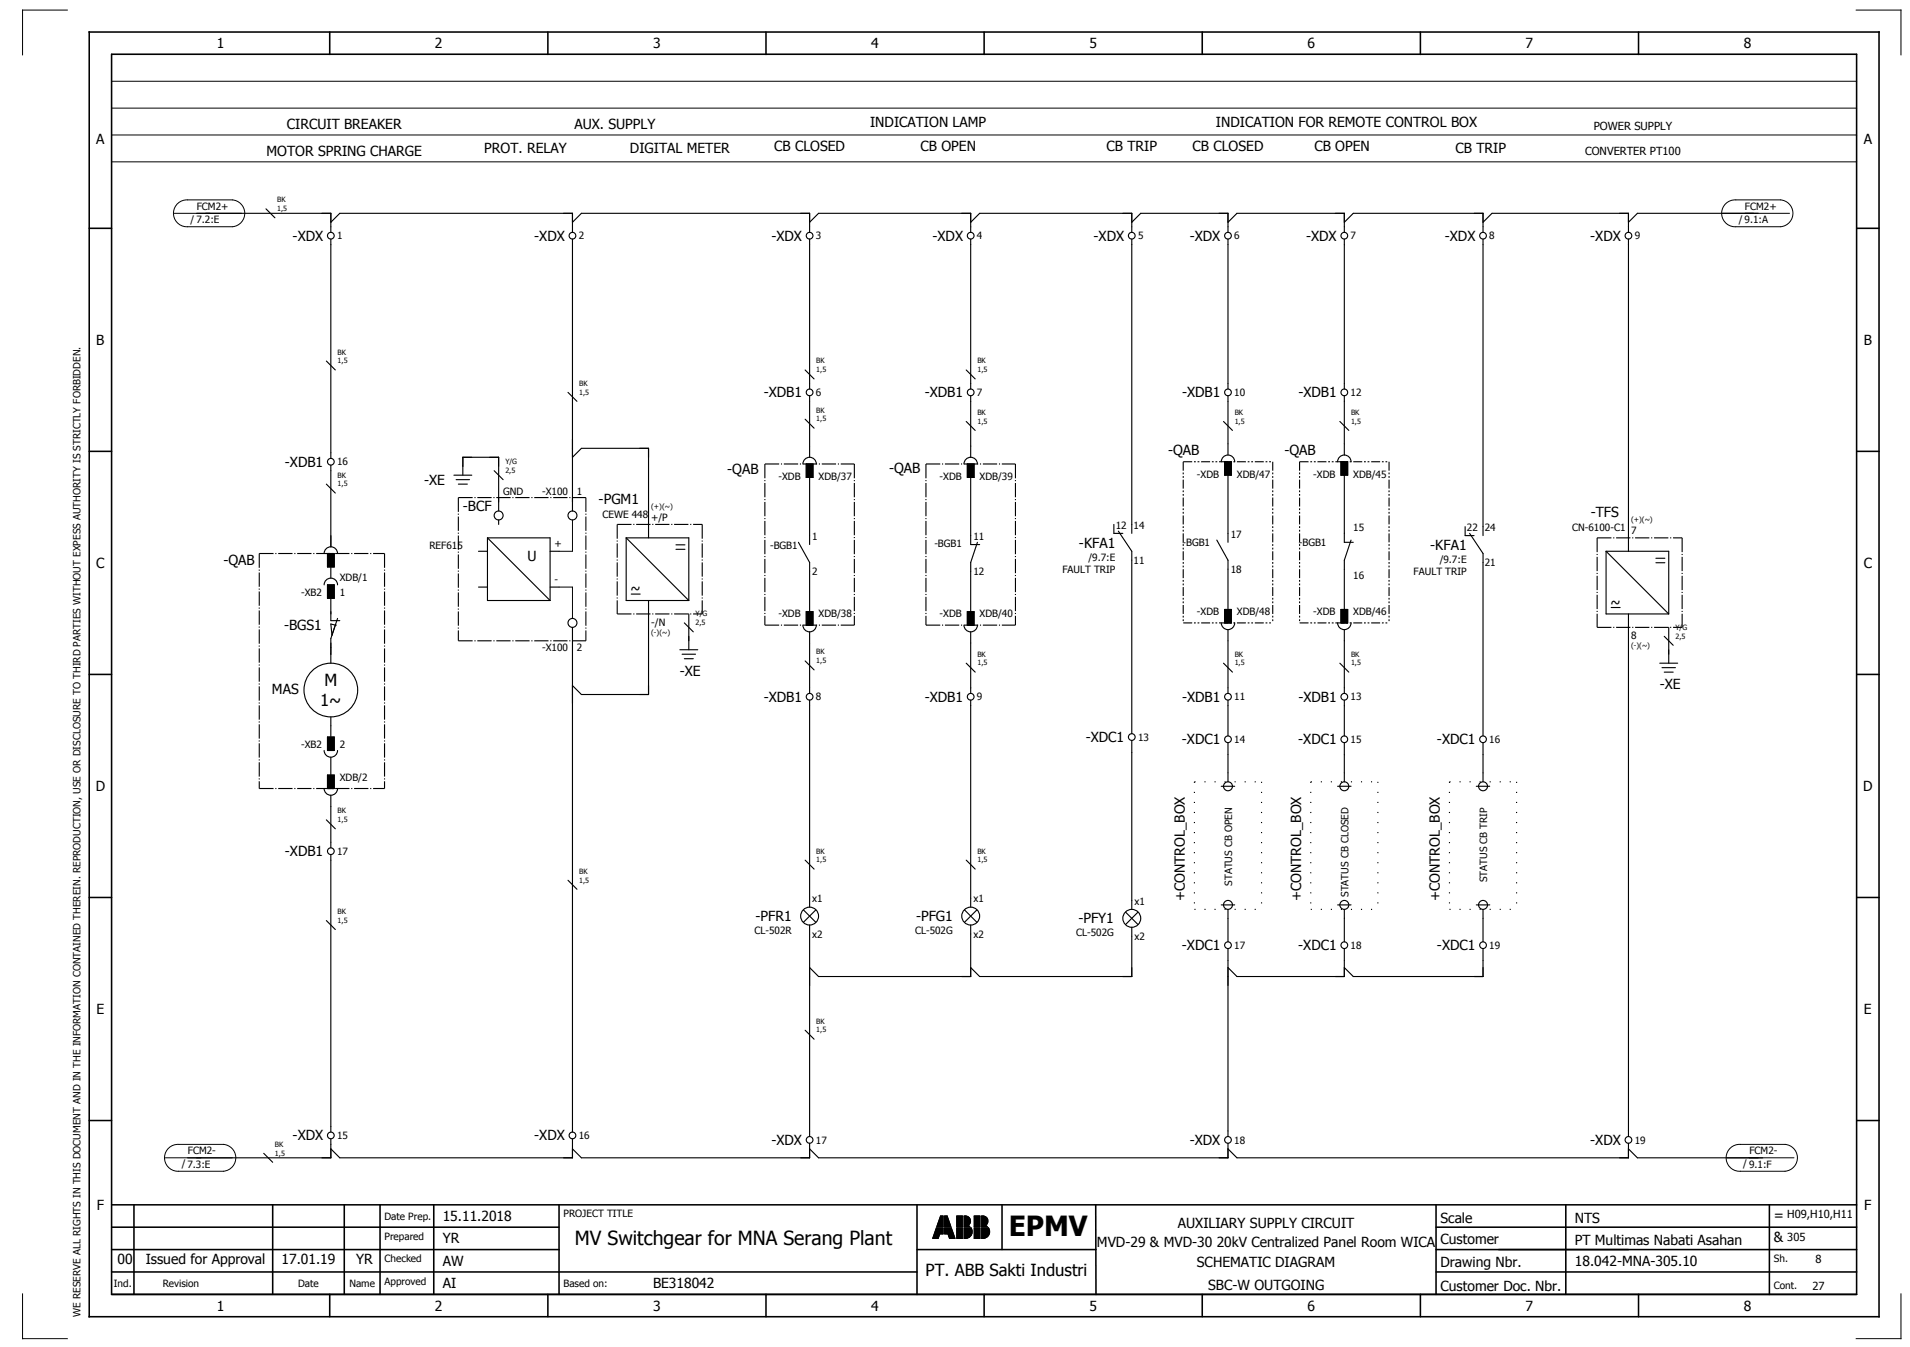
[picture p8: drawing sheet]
<svg xmlns="http://www.w3.org/2000/svg" width="427mm" height="301mm" viewBox="0 0 427 301" stroke-linecap="round" stroke-linejoin="round" font-family="sans-serif">
<g fill="none" stroke="#000" stroke-width=".35">
<path d="M19.9 7.2h400v287h-400zM24.9 12.1h390v277.1h-390zM73.7 7.2v5M122.4 7.2v5M171.2 7.2v5M219.9 7.2v5M268.7 7.2v5M317.4 7.2v5M366.2 7.2v5M19.9 51h5M414.9 51h5M19.9 100.8h5"/>
<path d="M414.9 100.8h5M19.9 150.7h5M414.9 150.7h5M19.9 200.5h5M414.9 200.5h5M19.9 250.3h5M414.9 250.3h5M24.9 279.2h100M24.9 269.2h390M24.9 274.2h100M29.9 269.2v20M60.9 269.2v20"/>
<path d="M76.9 269.2v20M84.9 269.2v20M96.9 269.2v20M124.9 269.2v20M204.9 279.2h40M204.9 269.2v20M223.9 269.2v10M244.9 269.2v20M320.9 279.2h94M320.9 269.2v20M320.9 274.2h94M349.9 269.2v20"/>
<path d="M395.4 269.2v20M24.9 289.2h390M24.9 284.2h180M73.7 289.2v5M122.4 289.2v5M171.2 289.2v5M219.9 289.2v5M268.7 289.2v5M317.4 289.2v5M320.9 284.2h94M366.2 289.2v5"/>
</g>
<g fill="none" stroke="#000" stroke-width=".22">
<path d="M15 2.3h-10v10M24.9 18.2h390M24.9 12.2h390M414.8 2.3h10v10M24.9 24.2h390M24.9 30.2h390M24.9 36.2h390M38.9 47.7h15M39.5 45.6a3 3 0 0 1 2.4-.9h10a3 3 0 0 1 2.8 3 3 3 0 0 1-2.8 3h-10a3 3 0 0 1-2.8-1.7 3 3 0 0 1 .4-3.4zM384.9 47.7h15M385.5 45.6a3 3 0 0 1 2.4-.9h10a3 3 0 0 1 2.8 3 3 3 0 0 1-2.8 3h-10a3 3 0 0 1-2.8-1.7 3 3 0 0 1 .4-3.4zM127.9 116.2v7h-3"/>
<path d="M124.9 131.2h3v7M36.9 258.7h15M37.5 256.6a3 3 0 0 1 2.4-.9h10a3 3 0 0 1 2.8 3 3 3 0 0 1-2.8 3h-10a3 3 0 0 1-2.8-1.7 3 3 0 0 1 .4-3.4zM385.9 258.7h15M386.5 256.6a3 3 0 0 1 2.4-.9h10a3 3 0 0 1 2.8 3 3 3 0 0 1-2.8 3h-10a3 3 0 0 1-2.8-1.7 3 3 0 0 1 .4-3.4zM208.5 276.5v.2M208.6 276.3v.4M208.6 276.1v.6M208.7 275.9v.8M208.8 275.6v1.1M208.9 275.4v1.3M209 275.2v1.5"/>
<path d="M209 275v1.7M209.1 274.7v2M209.2 274.5v2.2M209.3 274.3l-.9 2.4h1.3l.3-1M209.3 274.3h1.5v1.4h-.8M209.3 274.3v2.4M209.4 273.8v.2M209.4 274.3v2.4M209.5 273.6v.4M209.5 274.3v2.4M209.6 273.4v.6M209.6 274.3v2.4"/>
<path d="M209.7 273.2v.8M209.7 274.3v2.4M209.7 273v1M209.7 274.3v2.2M209.8 272.7v1.3M209.8 274.3v2M209.9 272.5v1.5M209.9 274.3v1.8M210 272.3v1.7M210 274.3v1.6M210 272.1v1.9M210 274.3v1.4"/>
<path d="M210.1 271.8v2.2M210.1 274.3v1.4M210.2 271.7h.6v2.3h-1.4zM210.2 271.7v2.3M210.2 274.3v1.4M210.3 271.7v2.3M210.3 274.3v1.4M210.4 271.7v2.3M210.4 274.3v1.4M210.5 271.7v2.3M210.5 274.3v1.4M210.6 271.7v2.3"/>
<path d="M210.6 274.3v1.4M210.7 271.7v2.3M210.7 274.3v1.4M210.8 271.7v2.3M210.8 274.3v1.4M211.1 271.7h.6l.8 2.3h-1.4zM211.1 271.7v2.3M211.1 274.3v1.4M211.2 271.7v2.3M211.2 274.3v1.4M211.3 271.7v2.3M211.3 274.3v1.4"/>
<path d="M211.4 271.7v2.3M211.4 274.3v1.4M211.5 271.7v2.3M211.5 274.3v1.4M211.6 271.7v2.3M211.6 274.3v1.4M211.7 271.7v2.3M211.7 274.3v1.4M211.8 271.9v2.1M211.8 274.3v1.4M211.8 275.7h-.7v-1.4h1.5l.8 2.4M211.8 275.7l.4 1h1.2"/>
<path d="M211.8 272.1v1.9M211.9 272.3v1.7M211.9 274.3v1.6M212 272.5v1.5M212 274.3v1.8M212.1 272.8v1.2M212.1 274.3v2M212.2 273v1M212.2 274.3v2.3M212.2 273.2v.8M212.2 274.3v2.4M212.3 273.4v.6"/>
<path d="M212.3 274.3v2.4M212.4 273.7v.3M212.4 274.3v2.4M212.5 273.9v.1M212.5 274.3v2.4M212.6 274.3v2.4M212.7 274.6v2.1M212.8 274.8v1.9M212.9 275v1.7M212.9 275.2v1.5M213 275.5v1.2M213.1 275.7v1"/>
<path d="M213.2 275.9v.8M213.3 276.1v.6M213.3 276.3v.4M213.4 276.6v.1M213.8 271.7h1.3v2.3h-1.3zM213.8 274.3h1.3v2.4h-1.3zM213.9 271.7v2.3M213.9 274.3v2.4M214 271.7v2.3M214 274.3v2.4M214.1 271.7v2.3M214.1 274.3v2.4"/>
<path d="M214.2 271.7v2.3M214.2 274.3v2.4M214.3 271.7v2.3M214.3 274.3v2.4M214.4 271.7v2.3M214.4 274.3v2.4M214.5 271.7v2.3M214.5 274.3v2.4M214.6 271.7v2.3M214.6 274.3v2.4M214.7 271.7v2.3M214.7 274.3v2.4"/>
<path d="M214.8 271.7v2.3M214.8 274.3v2.4M214.9 271.7v2.3M214.9 274.3v2.4M215 271.7v2.3M215 274.3v2.4M215.4 271.7a1.16 1.16 0 0 1 1.4 .6 1.16 1.16 0 0 1-.5 1.5l.5 .2h-1.4zM215.5 271.7v2.3M215.5 274.3v2.4M215.6 271.7v2.3M215.6 274.3v2.4M215.7 271.7v2.3"/>
<path d="M215.7 274.3v2.4M215.8 271.7v2.3M215.8 274.3v2.4M215.9 271.7v2.3M215.9 274.3v2.4M216 271.7v2.3M216 274.3v2.3M216.1 271.7v2.3M216.1 274.3v2.3M216.2 271.7v2.3M216.2 274.3v2.3M216.3 271.8v2.2"/>
<path d="M216.3 274.3v2.3M216.4 271.8v2.2M216.4 274.3v2.2M216.5 271.9v1.8M216.5 273.8v.2M216.5 274.3v2.2M216.5 271.9v1.7M216.5 273.9v.1M216.6 272v1.5M216.6 273.9v.1M216.6 274.3v2.1M216.7 272.1v1.4"/>
<path d="M216.7 274h.1M216.7 274.3v2.1M216.8 272.2v1.1M216.8 274.3v2M216.8 272.4v.8M216.8 274.3v1.9M216.9 274.3v1.8M217 274.3v1.7M217 274.3a1.5 1.5 0 0 1-1.2 2.4M217 274.3h-1.6v2.4h.4M217.1 274.4v1.5M217.2 274.5v1.3"/>
<path d="M217.2 274.8v.8M217.7 271.7h1.3v2.3h-1.3zM217.7 274.3h1.3v2.4h-1.3zM217.8 271.7v2.3M217.8 274.3v2.4M217.9 271.7v2.3M217.9 274.3v2.4M218 271.7v2.3M218 274.3v2.4M218.1 271.7v2.3M218.1 274.3v2.4M218.2 271.7v2.3"/>
<path d="M218.2 274.3v2.4M218.3 271.7v2.3M218.3 274.3v2.4M218.4 271.7v2.3M218.4 274.3v2.4M218.5 271.7v2.3M218.5 274.3v2.4M218.6 271.7v2.3M218.6 274.3v2.4M218.7 271.7v2.3M218.7 274.3v2.4M218.8 271.7v2.3"/>
<path d="M218.8 274.3v2.4M218.9 271.7v2.3M218.9 274.3v2.4M219 271.7v2.3M219 274.3v2.4M219.3 274.3h1.6a1.53 1.53 0 0 1 0 1.7 1.53 1.53 0 0 1-1.6 .7zM219.3 271.7a1.16 1.16 0 0 1 1.4 .6 1.16 1.16 0 0 1-.5 1.5l.5 .2h-1.4zM219.4 271.7v2.3M219.4 274.3v2.4M219.5 271.7v2.3M219.5 274.3v2.4M219.6 271.7v2.3"/>
<path d="M219.6 274.3v2.4M219.7 271.7v2.3M219.7 274.3v2.4M219.8 271.7v2.3M219.8 274.3v2.4M219.9 271.7v2.3M219.9 274.3v2.3M220 271.7v2.3M220 274.3v2.3M220.1 271.7v2.3M220.1 274.3v2.3M220.2 271.8v2.2"/>
<path d="M220.2 274.3v2.3M220.3 271.8v2.2M220.3 274.3v2.2M220.4 271.9v1.8M220.4 273.8v.2M220.4 274.3v2.2M220.4 271.9v1.7M220.4 273.9v.1M220.5 272v1.5M220.5 273.9v.1M220.5 274.3v2.1M220.6 272.1v1.3"/>
<path d="M220.6 274h.1M220.6 274.3v2.1M220.7 272.2v1.1M220.7 274.3v2M220.8 272.4v.8M220.8 274.3v1.9M220.8 274.3v1.8M220.9 274.3v1.7M221 274.4v1.5M221.1 274.6v1.2M221.1 274.8v.7M5 289.1v10h10"/>
<path d="M424.8 289.1v10h-10"/>
</g>
<g fill="none" stroke="#000" stroke-width=".25">
<path d="M43.9 47.7h30v4.2M59.4 46.7l2 2M73.9 53.4v49M73.9 49.7l2-2h52v4.2M127.9 49.7l2-2h51v4.2M127.9 53.4v60.8M180.9 49.7l2-2h34v4.2M180.9 53.4v33.5M216.9 49.7l2-2h34v4.2M216.9 53.4v33.5M252.9 49.7l2-2h19.5v4.2M252.9 53.4v65.8"/>
<path d="M274.4 49.7l2-2h24v4.2M274.4 53.4v33.5M300.4 49.7l2-2h29v4.2M300.4 53.4v33.5M331.4 49.7l2-2h30.5v4.2M331.4 53.4v66.3M363.9 53.4v69.8M392.9 47.7h-27l-2 2M72.9 80.7l2 2M126.9 87.7l2 2M179.9 82.7l2 2M179.9 93.7l2 2"/>
<path d="M180.9 88.4v13.8M215.9 82.7l2 2M215.9 94.2l2 2M216.9 88.4v13.8M273.4 94.2l2 2M274.4 88.4v13.3M299.4 94.2l2 2M300.4 88.4v13.3M72.9 108.2l2 2M73.9 103.9v18.3M101.4 106.2h4M101.9 107.2h3"/>
<path d="M102.4 108.2h2M103.4 106.2v-4h8v12M110.4 105.2l2 2M111.4 116.2v1M127.9 102.2l2-2h15v20M179.4 103.7a1.5 1.5 0 0 1 1.5-1.5 1.5 1.5 0 0 1 1.5 1.5M180.2 103.7h1.5v3h-1.5zM180.9 106.7v15M215.4 103.7a1.5 1.5 0 0 1 1.5-1.5 1.5 1.5 0 0 1 1.5 1.5M216.2 103.7h1.5v3h-1.5zM216.9 106.7v15h2M248.9 117.2v2h2"/>
<path d="M249.9 118.7l3 4.5v40.7M272.9 103.2a1.5 1.5 0 0 1 1.5-1.5 1.5 1.5 0 0 1 1.5 1.5M273.7 103.2h1.5v3h-1.5zM274.4 106.2v15M298.9 103.2a1.5 1.5 0 0 1 1.5-1.5 1.5 1.5 0 0 1 1.5 1.5M299.7 103.2h1.5v3h-1.5zM300.4 106.2v15h2M327.4 117.7v2h2M328.4 119.2l3 4.5v40.7M72.4 123.7a1.5 1.5 0 0 1 1.5-1.5 1.5 1.5 0 0 1 1.5 1.5M72.4 130.7a1.5 1.5 0 0 1 1.5-1.5 1.5 1.5 0 0 1 1.5 1.5M73.2 123.7h1.5v3h-1.5z"/>
<path d="M73.2 130.7h1.5v3h-1.5zM73.9 126.7v2.5M73.9 132.2v6.5h2M74.9 139.7h.1M74.9 139.7l-1-.3 .3 2.5M75.4 138.2l-1.5 4.5v5.5M106.9 123.2h2M106.9 131.2h2M108.9 120.2v14h14M108.9 120.2h14v14M108.9 120.2l14 14M122.9 123.2h2"/>
<path d="M122.9 131.2h2M139.9 120.2h14v14M139.9 120.2v14h14M139.9 120.2l14 14M141.1 132.7h2M144.9 134.2v21h-15l-2-2M151.1 121.7h2M151.1 122.7h2M152.9 139.2l2 2M153.9 137.2v8M178.4 121.2l2.5 4.5v2M179.4 139.7a1.5 1.5 0 0 0 1.5 1.5 1.5 1.5 0 0 0 1.5-1.5"/>
<path d="M180.2 136.7h1.5v3h-1.5zM180.9 127.7v9M215.4 139.7a1.5 1.5 0 0 0 1.5 1.5 1.5 1.5 0 0 0 1.5-1.5M216.2 136.7h1.5v3h-1.5zM218.4 121.2l-1.5 4.5v11M271.9 120.7l2.5 4.5v11M272.9 139.2a1.5 1.5 0 0 0 1.5 1.5 1.5 1.5 0 0 0 1.5-1.5M273.7 136.2h1.5v3h-1.5zM298.9 139.2a1.5 1.5 0 0 0 1.5 1.5 1.5 1.5 0 0 0 1.5-1.5M299.7 136.2h1.5v3h-1.5zM301.9 120.7l-1.5 4.5v11M358.9 123.2h14v14"/>
<path d="M358.9 123.2v14h14M358.9 123.2l14 14M360.1 135.7h2M363.9 137.2v116.7M370.1 124.7h2M370.1 125.7h2M127.9 140.2v112.7M151.9 145.2h4M152.4 146.2h3M152.9 147.2h2M179.9 147.7l2 2M180.9 141.2v13.7"/>
<path d="M180.9 156.4v46.3M215.9 148.2l2 2M216.9 141.2v13.7M216.9 156.4v46.3M273.4 148.2l2 2M274.4 140.7v14.2M274.4 156.4v8M299.4 148.2l2 2M300.4 140.7v14.2M300.4 156.4v8M370.9 148.2h4M371.4 149.2h3"/>
<path d="M371.9 142.2l2 2M371.9 150.2h2M372.9 140.2v8M72.4 176.2a1.5 1.5 0 0 0 1.5 1.5 1.5 1.5 0 0 0 1.5-1.5M72.4 167.7a1.5 1.5 0 0 0 1.5 1.5 1.5 1.5 0 0 0 1.5-1.5M73.2 173.2h1.5v3h-1.5zM73.2 164.7h1.5v3h-1.5zM73.9 160.2v5M73.9 169.2v4M73.9 177.7v11.7M252.9 165.4v37.8M272.9 175.7h3"/>
<path d="M274.4 165.9v8.8M298.9 175.7h3M300.4 165.9v8.8M329.9 175.7h3M331.4 165.9v8.8M72.9 183.2l2 2M73.9 190.9v62M126.9 196.7l2 2M179.9 192.2l2 2M215.9 192.2l2 2M72.9 205.7l2 2M179.5 203.3l2.8 2.8"/>
<path d="M180.9 206.7v47.2M182.3 203.3l-2.8 2.8M215.5 203.3l2.8 2.8M216.9 206.7v11.5h-34l-2-2M218.3 203.3l-2.8 2.8M251.5 203.8l2.8 2.8M252.9 207.2v11h-34l-2-2M254.3 203.8l-2.8 2.8M272.9 202.2h3M274.4 203.2v7.2M274.4 211.9v42M298.9 202.2h3"/>
<path d="M300.4 211.9v6.3h-24l-2-2M300.4 203.2v7.2M329.9 202.2h3M331.4 211.9v6.3h-29l-2-2M331.4 203.2v7.2M179.9 230.2l2 2M58.9 257.7l2 2M73.9 254.4v4.3h-32M127.9 254.4v4.3h-52l-2-2M180.9 255.4v3.3h-51l-2-2M274.4 255.4v3.3h-91.5l-2-2M363.9 255.4v3.3h-87.5l-2-2"/>
<path d="M363.9 256.7l2 2h28"/>
<circle cx="73.9" cy="52.7" r=".75"/>
<circle cx="127.9" cy="52.7" r=".75"/>
<circle cx="180.9" cy="52.7" r=".75"/>
<circle cx="216.9" cy="52.7" r=".75"/>
<circle cx="252.9" cy="52.7" r=".75"/>
<circle cx="274.4" cy="52.7" r=".75"/>
<circle cx="300.4" cy="52.7" r=".75"/>
<circle cx="331.4" cy="52.7" r=".75"/>
<circle cx="363.9" cy="52.7" r=".75"/>
<circle cx="180.9" cy="87.7" r=".75"/>
<circle cx="216.9" cy="87.7" r=".75"/>
<circle cx="274.4" cy="87.7" r=".75"/>
<circle cx="300.4" cy="87.7" r=".75"/>
<circle cx="73.9" cy="103.2" r=".75"/>
<circle cx="111.4" cy="115.2" r="1"/>
<circle cx="127.9" cy="115.2" r="1"/>
<circle cx="127.9" cy="139.2" r="1"/>
<circle cx="73.9" cy="154.2" r="6"/>
<circle cx="180.9" cy="155.7" r=".75"/>
<circle cx="216.9" cy="155.7" r=".75"/>
<circle cx="274.4" cy="155.7" r=".75"/>
<circle cx="300.4" cy="155.7" r=".75"/>
<circle cx="252.9" cy="164.7" r=".75"/>
<circle cx="274.4" cy="165.2" r=".75"/>
<circle cx="274.4" cy="175.7" r="1"/>
<circle cx="300.4" cy="175.7" r="1"/>
<circle cx="300.4" cy="165.2" r=".75"/>
<circle cx="331.4" cy="175.7" r="1"/>
<circle cx="331.4" cy="165.2" r=".75"/>
<circle cx="73.9" cy="190.2" r=".75"/>
<circle cx="180.9" cy="204.7" r="2"/>
<circle cx="216.9" cy="204.7" r="2"/>
<circle cx="252.9" cy="205.2" r="2"/>
<circle cx="274.4" cy="211.2" r=".75"/>
<circle cx="274.4" cy="202.2" r="1"/>
<circle cx="300.4" cy="202.2" r="1"/>
<circle cx="300.4" cy="211.2" r=".75"/>
<circle cx="331.4" cy="202.2" r="1"/>
<circle cx="331.4" cy="211.2" r=".75"/>
<circle cx="73.9" cy="253.7" r=".75"/>
<circle cx="127.9" cy="253.7" r=".75"/>
<circle cx="180.9" cy="254.7" r=".75"/>
<circle cx="274.4" cy="254.7" r=".75"/>
<circle cx="363.9" cy="254.7" r=".75"/>
</g>
<g fill="none" stroke="#000" stroke-width=".25" stroke-dasharray="3.2 .4 .3 .4" stroke-linecap="butt">
<path d="M102.4 111.2h28.5M102.4 111.2v32M130.9 111.2v32M137.9 117.2h19M137.9 117.2v20M156.9 117.2v20M170.9 103.7h20M170.9 103.7v36M190.9 103.7v36M206.9 103.7h20M206.9 103.7v36M226.9 103.7v36"/>
<path d="M57.9 123.7h28M57.9 123.7v52.5M85.9 123.7v52.5M137.9 137.2h19M170.9 139.7h20M180.2 139.7h1.5M206.9 139.7h20M216.2 139.7h1.5M273.7 139.2h1.5M299.7 139.2h1.5M356.9 120.2h19M356.9 120.2v20"/>
<path d="M375.9 120.2v20M102.4 143.2h28.5M356.9 140.2h19M57.9 176.2h28M73.2 176.2h1.5M73.2 167.7h1.5"/>
</g>
<path d="M180.2 103.7h1.5v3h-1.5zM216.2 103.7h1.5v3h-1.5zM273.7 103.2h1.5v3h-1.5zM299.7 103.2h1.5v3h-1.5zM73.2 123.7h1.5v3h-1.5zM73.2 130.7h1.5v3h-1.5zM180.2 136.7h1.5v3h-1.5zM216.2 136.7h1.5v3h-1.5zM273.7 136.2h1.5v3h-1.5zM299.7 136.2h1.5v3h-1.5zM73.2 173.2h1.5v3h-1.5zM73.2 164.7h1.5v3h-1.5z" fill="#000" stroke="#000" stroke-width=".22"/>
<path d="M264.4 103.2h20M264.4 103.2v36M284.4 103.2v36M290.4 103.2h20M290.4 103.2v36M310.4 103.2v36M264.4 139.2h20M290.4 139.2h20" fill="none" stroke="#000" stroke-width=".25" stroke-dasharray="2 .4 .4 .4 .4 .4" stroke-linecap="butt"/>
<path d="M266.9 174.7h15M266.9 174.7v28.5M281.9 174.7v28.5M292.9 174.7h15M292.9 174.7v28.5M307.9 174.7v28.5M323.9 174.7h15M323.9 174.7v28.5M338.9 174.7v28.5M266.9 203.2h15M292.9 203.2h15M323.9 203.2h15" fill="none" stroke="#000" stroke-width=".25" stroke-dasharray=".3 2 .3 2" stroke-linecap="butt"/>
<text font-size="6.2" x="225.4" y="276.2">EPMV</text>
<text font-size="4.3" x="128.5" y="278.2">MV Switchgear for MNA Serang Plant</text>
<g font-size="3.7">
<text x="72.5" y="153.3">M</text>
<text x="71.6" y="157.8">1~</text>
<text x="206.9" y="285.1">PT. ABB Sakti Industri</text>
</g>
<g font-size="3.1">
<text x="48.5" y="10.8">1</text>
<text x="97.2" y="10.8">2</text>
<text x="146" y="10.8">3</text>
<text x="194.7" y="10.8">4</text>
<text x="243.5" y="10.8">5</text>
<text x="292.2" y="10.8">6</text>
<text x="341" y="10.8">7</text>
<text x="389.7" y="10.8">8</text>
<text x="64.1" y="28.8">CIRCUIT BREAKER</text>
<text x="128.4" y="28.8">AUX. SUPPLY</text>
<text x="194.5" y="28.3">INDICATION LAMP</text>
<text x="271.8" y="28.3">INDICATION FOR REMOTE CONTROL BOX</text>
<text x="21.5" y="32.2">A</text>
<text x="59.6" y="34.8">MOTOR SPRING CHARGE</text>
<text x="108.2" y="34.3">PROT. RELAY</text>
<text x="140.8" y="34.3">DIGITAL METER</text>
<text x="173" y="33.8">CB CLOSED</text>
<text x="205.7" y="33.8">CB OPEN</text>
<text x="247.3" y="33.8">CB TRIP</text>
<text x="266.5" y="33.8">CB CLOSED</text>
<text x="293.7" y="33.8">CB OPEN</text>
<text x="325.3" y="34.3">CB TRIP</text>
<text x="416.5" y="32.2">A</text>
<text x="65.4" y="53.8">-XDX</text>
<text x="119.4" y="53.8">-XDX</text>
<text x="172.4" y="53.8">-XDX</text>
<text x="208.4" y="53.8">-XDX</text>
<text x="244.4" y="53.8">-XDX</text>
<text x="265.9" y="53.8">-XDX</text>
<text x="291.9" y="53.8">-XDX</text>
<text x="322.9" y="53.8">-XDX</text>
<text x="355.4" y="53.8">-XDX</text>
<text x="21.5" y="77">B</text>
<text x="416.5" y="77">B</text>
<text x="170.7" y="88.8">-XDB1</text>
<text x="206.7" y="88.8">-XDB1</text>
<text x="264.2" y="88.8">-XDB1</text>
<text x="290.2" y="88.8">-XDB1</text>
<text x="261" y="101.7">-QAB</text>
<text x="287" y="101.7">-QAB</text>
<text x="63.7" y="104.3">-XDB1</text>
<text x="162.5" y="105.9">-QAB</text>
<text x="198.7" y="105.7">-QAB</text>
<text x="94.8" y="108.3">-XE</text>
<text x="133.8" y="112.5">-PGM1</text>
<text x="103.4" y="114.3">-BCF</text>
<text x="355.5" y="115.5">-TFS</text>
<text x="117.9" y="125.3">U</text>
<text x="241.1" y="122.5">-KFA1</text>
<text x="319.6" y="123">-KFA1</text>
<text x="21.5" y="126.9">C</text>
<text x="49.9" y="126.2">-QAB</text>
<text x="416.5" y="126.9">C</text>
<text x="140.9" y="132.5">~</text>
<text x="359.9" y="135.5">~</text>
<text x="63.5" y="140.8">-BGS1</text>
<text x="60.8" y="155.1">MAS</text>
<text x="151.9" y="151">-XE</text>
<text x="370.9" y="154">-XE</text>
<text x="170.7" y="156.8">-XDB1</text>
<text x="206.7" y="156.8">-XDB1</text>
<text x="264.2" y="156.8">-XDB1</text>
<text x="290.2" y="156.8">-XDB1</text>
<text x="242.6" y="165.8">-XDC1</text>
<text x="264.1" y="166.3">-XDC1</text>
<text x="290.1" y="166.3">-XDC1</text>
<text x="321.1" y="166.3">-XDC1</text>
<text x="21.4" y="176.7">D</text>
<text x="416.4" y="176.7">D</text>
<text x="63.7" y="191.3">-XDB1</text>
<text x="264.8" y="201.3" transform="rotate(-90 264.8 201.3)">+CONTROL_BOX</text>
<text x="290.8" y="201.3" transform="rotate(-90 290.8 201.3)">+CONTROL_BOX</text>
<text x="321.8" y="201.3" transform="rotate(-90 321.8 201.3)">+CONTROL_BOX</text>
<text x="168.9" y="205.8">-PFR1</text>
<text x="204.7" y="205.8">-PFG1</text>
<text x="241" y="206.3">-PFY1</text>
<text x="264.1" y="212.3">-XDC1</text>
<text x="290.1" y="212.3">-XDC1</text>
<text x="321.1" y="212.3">-XDC1</text>
<text x="21.6" y="226.5">E</text>
<text x="416.6" y="226.5">E</text>
<text x="65.4" y="254.8">-XDX</text>
<text x="119.4" y="254.8">-XDX</text>
<text x="172.4" y="255.8">-XDX</text>
<text x="265.9" y="255.8">-XDX</text>
<text x="355.4" y="255.8">-XDX</text>
<text x="21.6" y="270.4">F</text>
<text x="98.9" y="272.8">15.11.2018</text>
<text x="263.2" y="274.2">AUXILIARY SUPPLY CIRCUIT</text>
<text x="321.9" y="273.2">Scale</text>
<text x="351.9" y="273.2">NTS</text>
<text x="396.4" y="272.5">=</text>
<text x="416.6" y="270.4">F</text>
<text x="98.9" y="277.8">YR</text>
<text x="245.2" y="278.6">MVD-29 &amp; MVD-30 20kV Centralized Panel Room WICA</text>
<text x="321.9" y="277.9">Customer</text>
<text x="351.9" y="278.1">PT Multimas Nabati Asahan</text>
<text x="396.4" y="277.5">&amp;</text>
<text x="26.2" y="282.3">00</text>
<text x="32.6" y="282.3">Issued for Approval</text>
<text x="62.9" y="282.3">17.01.19</text>
<text x="79.6" y="282.3">YR</text>
<text x="98.9" y="282.8">AW</text>
<text x="98.9" y="287.8">AI</text>
<text x="145.9" y="287.8">BE318042</text>
<text x="267.5" y="283.2">SCHEMATIC DIAGRAM</text>
<text x="321.9" y="283.2">Drawing Nbr.</text>
<text x="352" y="282.8">18.042-MNA-305.10</text>
<text x="48.5" y="292.8">1</text>
<text x="97.2" y="292.8">2</text>
<text x="146" y="292.8">3</text>
<text x="194.7" y="292.8">4</text>
<text x="243.5" y="292.8">5</text>
<text x="270" y="288.1">SBC-W OUTGOING</text>
<text x="292.2" y="292.8">6</text>
<text x="321.9" y="288.4">Customer Doc. Nbr.</text>
<text x="341" y="292.8">7</text>
<text x="389.7" y="292.8">8</text>
</g>
<g font-size="2.5">
<text x="356.2" y="29.1">POWER SUPPLY</text>
<text x="354.2" y="34.6">CONVERTER PT100</text>
<text x="399.4" y="272.2">H09,H10,H11</text>
<text x="399.4" y="277.2">305</text>
<text x="405.8" y="282.2">8</text>
<text x="405.1" y="288.1">27</text>
</g>
<g font-size="2.2">
<text x="44" y="46.9">FCM2+</text>
<text x="390" y="46.9">FCM2+</text>
<text x="42.6" y="49.8">/ 7.2:E</text>
<text x="75.3" y="53.5">1</text>
<text x="129.3" y="53.5">2</text>
<text x="182.3" y="53.5">3</text>
<text x="218.3" y="53.5">4</text>
<text x="254.3" y="53.5">5</text>
<text x="275.8" y="53.5">6</text>
<text x="301.8" y="53.5">7</text>
<text x="332.8" y="53.5">8</text>
<text x="365.3" y="53.5">9</text>
<text x="388.6" y="49.8">/ 9.1:A</text>
<text x="182.3" y="88.5">6</text>
<text x="218.3" y="88.5">7</text>
<text x="275.8" y="88.5">10</text>
<text x="301.8" y="88.5">12</text>
<text x="75.3" y="104">16</text>
<text x="174" y="107.2">-XDB</text>
<text x="182.9" y="107.2">XDB/37</text>
<text x="210" y="107.2">-XDB</text>
<text x="218.9" y="107.2">XDB/39</text>
<text x="267.5" y="106.7">-XDB</text>
<text x="276.4" y="106.7">XDB/47</text>
<text x="293.5" y="106.7">-XDB</text>
<text x="302.4" y="106.7">XDB/45</text>
<text x="112.4" y="110.7">GND</text>
<text x="121.2" y="110.7">-X100</text>
<text x="128.9" y="110.7">1</text>
<text x="134.6" y="115.7">CEWE 448</text>
<text x="145.5" y="116.3">+/P</text>
<text x="249.3" y="118.1">12</text>
<text x="253.3" y="118.1">14</text>
<text x="302.4" y="118.7">15</text>
<text x="327.8" y="118.6">22</text>
<text x="331.8" y="118.6">24</text>
<text x="351.4" y="118.7">CN-6100-C1</text>
<text x="364.5" y="119.3">7</text>
<text x="96" y="122.6">REF615</text>
<text x="123.9" y="122.3">+</text>
<text x="172.1" y="122.6">-BGB1</text>
<text x="181.5" y="120.6">1</text>
<text x="208.8" y="122.3">-BGB1</text>
<text x="217.5" y="120.6">11</text>
<text x="243.3" y="125.4">/9.7:E</text>
<text x="253.3" y="126">11</text>
<text x="264.3" y="122">-BGB1</text>
<text x="275" y="120.1">17</text>
<text x="290.3" y="122">-BGB1</text>
<text x="321.8" y="125.9">/9.7:E</text>
<text x="75.9" y="129.7">XDB/1</text>
<text x="123.9" y="130.3">-</text>
<text x="181.5" y="128.5">2</text>
<text x="217.5" y="128.5">12</text>
<text x="237.4" y="128.1">FAULT TRIP</text>
<text x="275" y="128">18</text>
<text x="302.4" y="129.4">16</text>
<text x="315.9" y="128.6">FAULT TRIP</text>
<text x="331.8" y="126.5">21</text>
<text x="67.3" y="133.2">-XB2</text>
<text x="75.9" y="133.2">1</text>
<text x="174" y="137.9">-XDB</text>
<text x="182.9" y="137.9">XDB/38</text>
<text x="210" y="137.9">-XDB</text>
<text x="218.9" y="137.9">XDB/40</text>
<text x="267.5" y="137.4">-XDB</text>
<text x="276.4" y="137.4">XDB/48</text>
<text x="293.5" y="137.4">-XDB</text>
<text x="302.4" y="137.4">XDB/46</text>
<text x="145.5" y="139.8">-/N</text>
<text x="364.5" y="142.8">8</text>
<text x="121.2" y="145.4">-X100</text>
<text x="128.9" y="145.4">2</text>
<text x="182.3" y="156.5">8</text>
<text x="218.3" y="156.5">9</text>
<text x="275.8" y="156.5">11</text>
<text x="301.8" y="156.5">13</text>
<text x="67.3" y="167.2">-XB2</text>
<text x="75.9" y="167.2">2</text>
<text x="254.3" y="165.5">13</text>
<text x="275.8" y="166">14</text>
<text x="301.8" y="166">15</text>
<text x="332.8" y="166">16</text>
<text x="75.9" y="174.4">XDB/2</text>
<text x="75.3" y="191">17</text>
<text x="275.4" y="197.9" transform="rotate(-90 275.4 197.9)">STATUS CB OPEN</text>
<text x="332.4" y="197.1" transform="rotate(-90 332.4 197.1)">STATUS CB TRIP</text>
<text x="181.5" y="201.6">x1</text>
<text x="217.5" y="201.6">x1</text>
<text x="253.5" y="202.1">x1</text>
<text x="301.4" y="200.4" transform="rotate(-90 301.4 200.4)">STATUS CB CLOSED</text>
<text x="168.6" y="208.7">CL-502R</text>
<text x="181.5" y="209.5">x2</text>
<text x="204.5" y="208.7">CL-502G</text>
<text x="217.5" y="209.5">x2</text>
<text x="240.5" y="209.2">CL-502G</text>
<text x="253.5" y="210">x2</text>
<text x="275.8" y="212">17</text>
<text x="301.8" y="212">18</text>
<text x="332.8" y="212">19</text>
<text x="42" y="257.9">FCM2-</text>
<text x="75.3" y="254.5">15</text>
<text x="129.3" y="254.5">16</text>
<text x="182.3" y="255.5">17</text>
<text x="275.8" y="255.5">18</text>
<text x="365.3" y="255.5">19</text>
<text x="391" y="257.9">FCM2-</text>
<text x="40.6" y="260.8">/ 7.3:E</text>
<text x="389.6" y="260.8">/ 9.1:F</text>
<text x="85.9" y="272.5">Date Prep.</text>
<text x="125.9" y="271.9">PROJECT TITLE</text>
<text x="85.9" y="277">Prepared</text>
<text x="85.9" y="282">Checked</text>
<text x="396.4" y="281.9">Sh.</text>
<text x="25.4" y="287.5">Ind.</text>
<text x="36.4" y="287.5">Revision</text>
<text x="66.6" y="287.5">Date</text>
<text x="78.1" y="287.5">Name</text>
<text x="85.9" y="287">Approved</text>
<text x="125.9" y="287.5">Based on:</text>
<text x="396.4" y="287.9">Cont.</text>
<text x="18" y="294.2" transform="rotate(-90 18 294.2)">WE RESERVE ALL RIGHTS IN THIS DOCUMENT AND IN THE INFORMATION CONTAINED THEREIN. REPRODUCTION, USE OR DISCLOSURE TO THIRD PARTIES WITHOUT EXPESS AUTHORITY IS STRICTLY FORBIDDEN.</text>
</g>
<g font-size="1.6">
<text x="61.9" y="47.2">1,5</text>
<text x="61.9" y="45.2">BK</text>
<text x="75.4" y="81.2">1,5</text>
<text x="75.4" y="79.2">BK</text>
<text x="182.4" y="83.2">1,5</text>
<text x="182.4" y="81.2">BK</text>
<text x="218.4" y="83.2">1,5</text>
<text x="218.4" y="81.2">BK</text>
<text x="129.4" y="88.2">1,5</text>
<text x="129.4" y="86.2">BK</text>
<text x="182.4" y="94.2">1,5</text>
<text x="182.4" y="92.2">BK</text>
<text x="218.4" y="94.7">1,5</text>
<text x="218.4" y="92.7">BK</text>
<text x="275.9" y="94.7">1,5</text>
<text x="275.9" y="92.7">BK</text>
<text x="301.9" y="94.7">1,5</text>
<text x="301.9" y="92.7">BK</text>
<text x="75.4" y="106.7">BK</text>
<text x="112.9" y="105.7">2,5</text>
<text x="112.9" y="103.7">Y/G</text>
<text x="75.4" y="108.7">1,5</text>
<text x="145.5" y="113.7">(+)(~)</text>
<text x="364.5" y="116.7">(+)(~)</text>
<text x="155.4" y="137.7">Y/G</text>
<text x="145.5" y="141.9">(-)(~)</text>
<text x="155.4" y="139.7">2,5</text>
<text x="374.4" y="142.7">2,5</text>
<text x="374.4" y="140.7">Y/G</text>
<text x="182.4" y="148.2">1,5</text>
<text x="182.4" y="146.2">BK</text>
<text x="218.4" y="148.7">1,5</text>
<text x="218.4" y="146.7">BK</text>
<text x="275.9" y="148.7">1,5</text>
<text x="275.9" y="146.7">BK</text>
<text x="301.9" y="148.7">1,5</text>
<text x="301.9" y="146.7">BK</text>
<text x="364.5" y="144.9">(-)(~)</text>
<text x="75.4" y="183.7">1,5</text>
<text x="75.4" y="181.7">BK</text>
<text x="182.4" y="190.7">BK</text>
<text x="218.4" y="190.7">BK</text>
<text x="129.4" y="197.2">1,5</text>
<text x="129.4" y="195.2">BK</text>
<text x="182.4" y="192.7">1,5</text>
<text x="218.4" y="192.7">1,5</text>
<text x="75.4" y="206.2">1,5</text>
<text x="75.4" y="204.2">BK</text>
<text x="182.4" y="230.7">1,5</text>
<text x="182.4" y="228.7">BK</text>
<text x="61.4" y="256.2">BK</text>
<text x="61.4" y="258.2">1,5</text>
</g>
</svg>
